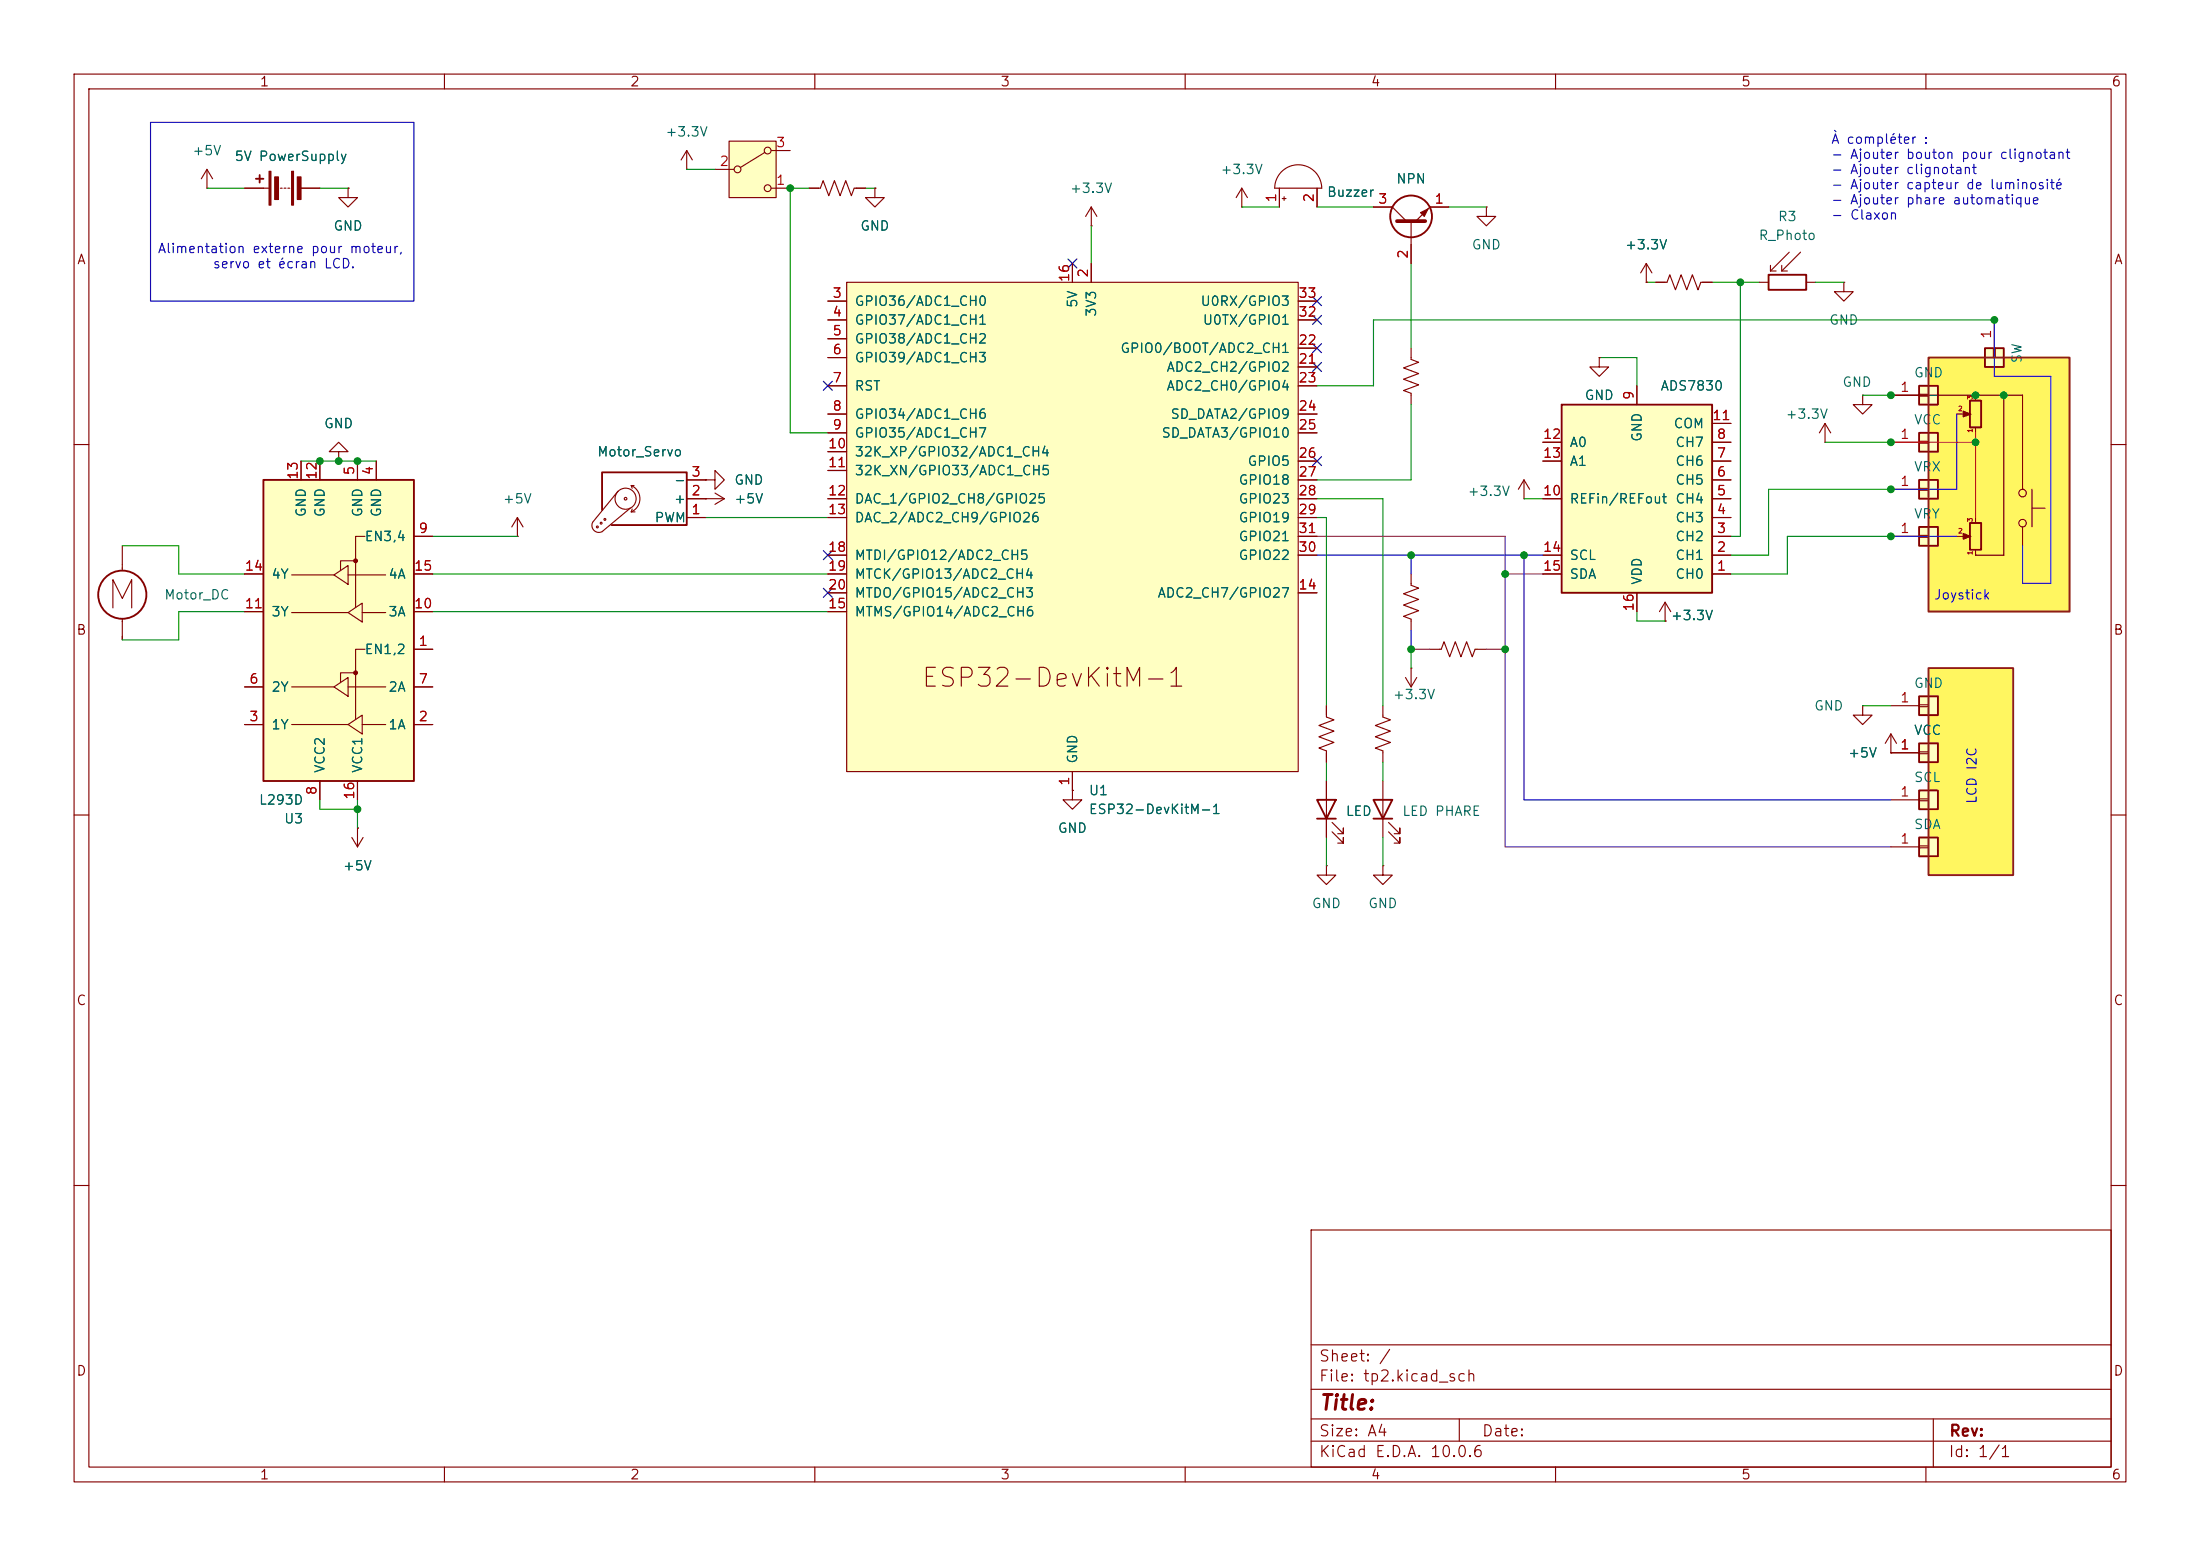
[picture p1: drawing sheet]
<svg xmlns="http://www.w3.org/2000/svg" width="297mm" height="210mm" viewBox="0 0 297 210" stroke-linecap="round" stroke-linejoin="round" font-family="sans-serif">
<g fill="none" stroke="#840000" stroke-width=".15">
<path d="M10 10h277v190h-277zM12 12h273v186h-273zM60 10v2M110 10v2M160 10v2M210 10v2M260 10v2M10 60h2M285 60h2M10 110h2M285 110h2M10 160h2"/>
<path d="M177 166h108v32h-108zM285 160h2M60 198v2M110 198v2M160 198v2M177 194.5h108M177 191.5h108M177 187.5h108M177 181.5h108M197 191.5v3M210 198v2M260 198v2"/>
<path d="M261 191.5v6.5"/>
</g>
<g fill="#fff660">
<path d="M260.3 48.3h19.1v34.3h-19.1z"/>
<path d="M260.3 90.2h11.5v27.9h-11.5z"/>
</g>
<path d="M251.5 53.3v1.3h1.2l-1.2 1.3-1.3-1.3h1.3M251.5 53.3h.1M205.7 67.3h.1M205.7 64.8l.8 1.2M205.7 64.8l-.7 1.2M205.7 64.8v2.5" fill="none" stroke="#840000" stroke-width=".15"/>
<path d="M35.6 64.8h20.3v40.6h-20.3z" fill="#ffffc2"/>
<path d="M265.9 54.1h1.6v3.6h-1.6zM35.6 64.8h20.3v40.6h-20.3z" fill="none" stroke="#840000" stroke-width=".25"/>
<g fill="none" stroke="#840000" stroke-width=".15">
<path d="M147.3 30.5h.1M147.3 27.9l-.7 1.3M147.3 27.9l.8 1.3M147.3 27.9v2.6M222.2 38.1h.1M222.2 35.6l-.7 1.2M222.2 35.6l.8 1.2M222.2 35.6v2.5M223.5 38.1h1.5l.4-1 .8 2 .7-2 .8 2 .8-2 .7 2 .4-1h1.5M246.4 59.7h.1M246.4 57.2l.7 1.2M246.4 57.2l-.8 1.2"/>
<path d="M246.4 57.2v2.5M264.2 55.9h1M266.7 53.3v.7M266.7 57.8v.6M33 77.5h2.6M39.4 77.6h5.7M40.6 62.2v2.6M43.2 62.2v2.6M45.1 77.6l1.9-1.3v2.6zM47 77.6h5.1M48 75.7h-2v1.3M48.3 62.2v2.6"/>
<path d="M49.3 72.4h-1.3v9.5M50.8 62.2v2.6M55.9 72.4h2.5M55.9 77.5h2.5M33 97.8h2.6M33 92.7h2.6M33 82.6h2.6M39.4 97.8h7.6M39.4 92.7h5.7M39.4 82.7h7.6M45.1 92.7l1.9-1.3v2.6zM47 97.8l1.9-1.3v2.6z"/>
<path d="M47 82.7l1.9-1.3v2.5zM47 92.7h5.1M48 90.8h-2v1.3M48.9 97.8h3.2M48.9 82.7h3.2M49.3 87.6h-1.3v9.4M55.9 97.8h2.5M55.9 92.7h2.5M55.9 87.6h2.5M55.9 82.6h2.5M189.7 91.4l.8 1.3M190.5 90.2h.1"/>
<path d="M190.5 90.2v2.5M191.3 91.4l-.8 1.3M43.2 105.4v2.6M47.5 113l.8 1.3M48.3 111.8h.1M48.3 105.4v2.6M48.3 111.8v2.5M49 113l-.7 1.3"/>
</g>
<g fill="#840000" stroke="#840000" stroke-width=".15">
<path d="M265 55.5l1.1 .4h-.3h.3l-1.1 .4z"/>
<circle cx="48" cy="90.8" r=".25"/>
<circle cx="48" cy="75.7" r=".25"/>
</g>
<path d="M210.8 54.6h20.3v25.4h-20.3z" fill="#ffffc2"/>
<path d="M210.8 54.6h20.3v25.4h-20.3z" fill="none" stroke="#840000" stroke-width=".25"/>
<g fill="none" stroke="#840000" stroke-width=".15">
<path d="M208.3 59.7h2.5M215.9 48.3v1.2h1.3l-1.3 1.3-1.3-1.3h1.3M215.9 48.3h.1M221 52.1v2.5M231.1 59.7h2.6M231.1 57.2h2.6M208.3 77.5h2.5M208.3 74.9h2.5M208.3 67.3h2.5M208.3 62.2h2.5M231.1 77.5h2.6M231.1 74.9h2.6"/>
<path d="M231.1 72.4h2.6M231.1 69.9h2.6M231.1 67.3h2.6M231.1 64.8h2.6M231.1 62.2h2.6M273 63.5v2.5M273 71.1v2.6M274.3 68.6h1.8M274.3 66v5.1M221 80v2.6"/>
<circle cx="273" cy="66.5" r=".51"/>
<circle cx="273" cy="70.6" r=".51"/>
</g>
<path d="M114.3 38.1h61v66h-61z" fill="#ffffc2"/>
<g fill="none" stroke="#840000" stroke-width=".15">
<path d="M114.3 38.1h61v66h-61zM144.8 35.6v2.5M147.3 35.6v2.5M200.7 27.9v1.3h1.2l-1.2 1.3-1.3-1.3h1.3M200.7 27.9h.1M111.8 40.6h2.5M111.8 43.2h2.5M111.8 45.7h2.5M111.8 48.3h2.5M111.8 52.1h2.5M111.8 55.9h2.5M111.8 58.4h2.5"/>
<path d="M175.3 40.6h2.5M175.3 43.2h2.5M175.3 52.1h2.5M175.3 55.9h2.5M175.3 58.4h2.5M175.3 49.5h2.5M175.3 47h2.5M16.5 73.7v3.3M111.8 61h2.5M111.8 63.5h2.5M111.8 67.3h2.5M111.8 69.9h2.5"/>
<path d="M111.8 74.9h2.5M111.8 77.5h2.5M175.3 67.3h2.5M175.3 69.9h2.5M175.3 74.9h2.5M175.3 62.2h2.5M175.3 64.8h2.5M175.3 72.4h2.5M15.2 82v-3.8l1.3 2.6 1.3-2.6v3.8M16.5 83.5v2.9M111.8 80h2.5M111.8 82.6h2.5"/>
<path d="M175.3 80h2.5M144.8 106.7v1.3h1.2l-1.2 1.2-1.3-1.2h1.3M144.8 106.7h.1M144.8 104.1v2.6"/>
</g>
<circle cx="16.5" cy="80.3" r="3.3" fill="none" stroke="#840000" stroke-width=".25"/>
<path d="M268 47h2.5v2.5h-2.5z" fill="#ffffc2"/>
<path d="M34.5 24.1h1.1M35.1 23.6v1M238.8 37.1h5v2h-5zM268 47h2.5v2.5h-2.5z" fill="none" stroke="#840000" stroke-width=".25"/>
<g fill="none" stroke="#840000" stroke-width=".15">
<path d="M27.9 25.4h.1M27.9 22.9l-.7 1.2M27.9 22.9l.8 1.2M27.9 22.9v2.5M33 25.4h3.3M37.8 25.4h.3M38.4 25.4h.2M38.9 25.4h.2M40.6 25.4h2.6M237.5 38.1h1.3M239 36.6h.8M239 35.8v.8"/>
<path d="M240.5 35.8v.8M240.5 36.6h.8M241.6 34l-2.6 2.6M243.1 34l-2.6 2.6M243.8 38.1h1.3M248.9 38.1v1.3h1.3l-1.3 1.2-1.3-1.2h1.3M248.9 38.1h.1M190.5 47v1.5l1 .4-2 .8 2 .7-2 .8 2 .7-2 .8 1 .4v1.5M269.1 47h.3v1.3h-.3zM269.2 43.2v3.8"/>
</g>
<g fill="#840000" stroke="#840000" stroke-width=".15">
<path d="M36.3 23.1h.3v4.6h-.3z"/>
<path d="M39.4 23.1h.2v4.6h-.2z"/>
<path d="M37.1 23.9h.5v3h-.5z"/>
<path d="M40.1 23.9h.5v3h-.5z"/>
</g>
<path d="M259.1 58.4h2.5v2.6h-2.5z" fill="#ffffc2"/>
<path d="M259.1 58.4h2.5v2.6h-2.5z" fill="none" stroke="#840000" stroke-width=".25"/>
<path d="M118.1 25.4v1.3h1.3l-1.3 1.2-1.3-1.2h1.3M118.1 25.4h.1M255.3 59.7h3.8M259.1 59.6h1.2v.2h-1.2zM190.5 77.5v1.5l1 .4-2 .7 2 .8-2 .8 2 .7-2 .8 1 .4v1.5M193 87.6h1.6l.3-1 .8 2 .8-2 .7 2 .8-2 .8 2 .3-1h1.6" fill="none" stroke="#840000" stroke-width=".15"/>
<path d="M259.1 52.1h2.5v2.5h-2.5z" fill="#ffffc2"/>
<path d="M259.1 52.1h2.5v2.5h-2.5z" fill="none" stroke="#840000" stroke-width=".25"/>
<path d="M255.3 53.3h3.8M259.1 53.2h1.2v.3h-1.2z" fill="none" stroke="#840000" stroke-width=".15"/>
<path d="M259.1 64.8h2.5v2.5h-2.5z" fill="#ffffc2"/>
<path d="M259.1 64.8h2.5v2.5h-2.5zM265.9 70.6h1.6v3.6h-1.6z" fill="none" stroke="#840000" stroke-width=".25"/>
<path d="M255.3 66h3.8M259.1 65.9h1.2v.3h-1.2zM264.2 72.4h1M266.7 69.9v.6M266.7 74.3v.6" fill="none" stroke="#840000" stroke-width=".15"/>
<path d="M265 72l1.1 .4h-.3h.3l-1.1 .4z" fill="#840000" stroke="#840000" stroke-width=".15"/>
<path d="M259.1 71.1h2.5v2.6h-2.5z" fill="#ffffc2"/>
<g fill="none" stroke="#840000" stroke-width=".25">
<path d="M81.3 68.8v-5h11.4v7.1h-10.2M259.1 71.1h2.5v2.6h-2.5zM177.8 108h2.5l-1.2 2.5zM177.8 110.5h2.5M185.4 108h2.6l-1.3 2.5zM185.4 110.5h2.6"/>
<circle cx="190.5" cy="29.2" r="2.82"/>
</g>
<g fill="none" stroke="#840000" stroke-width=".15">
<path d="M47 25.4v1.3h1.3l-1.3 1.2-1.3-1.2h1.3M47 25.4h.1M92.7 22.9h.1M92.7 20.3l-.8 1.3M92.7 20.3l.8 1.3M92.7 20.3v2.6M109.2 25.4h1.5l.4-1 .8 2 .7-2 .8 2 .8-2 .7 2 .4-1h1.5M167.6 27.9h.1M167.6 25.4l-.7 1.3M167.6 25.4l.8 1.3M167.6 25.4v2.5M172.7 25.4v2.5"/>
<path d="M173 23.2a3.2 3.2 0 0 1 3.5-.7 3.2 3.2 0 0 1 1.9 2.9h-6.3a3.2 3.2 0 0 1 .9-2.2zM173.1 26.8h.5M173.4 26.5v.6M177.8 25.4v2.5M185.4 27.9h2.6l1.9 1.9M190.5 29.8v5.8M195.6 27.9h-2.6l-1.9 1.9M45.7 61h1.3l-1.3-1.3-1.3 1.3h1.3v1.2M45.7 62.2h.1M69.8 72.4h.1M69.8 69.9l-.7 1.2M69.8 69.9l.8 1.2"/>
<path d="M69.8 69.9v2.5M83.4 66.3l-3.4 4.2M85.1 68.6l-3.8 3.2a.94 .94 0 0 1-1.1-.2 .94 .94 0 0 1-.2-1.1M85.2 65.5a1.93 1.93 0 0 1 1.2 1.8 1.93 1.93 0 0 1-1.2 1.8M85.2 69.1h.5M85.2 65.5h.4M85.2 65.5l.1 .4M85.3 68.7l-.1 .4M92.7 67.3h5.1M92.7 69.9h2.5M92.7 64.8h2.5M95.2 64.8h1.3v-1.3l1.3 1.3-1.3 1.2v-1.2"/>
<path d="M95.2 64.8h.1M95.2 67.3h.1M96.5 66.5l1.3 .8M97.8 67.3l-1.3 .8M255.3 72.4h3.8M259.1 72.3h1.2v.2h-1.2zM179.1 95.3v1.5l1 .4-2 .7 2 .8-2 .7 2 .8-2 .8 1 .3v1.6M186.7 95.3v1.5l1 .4-2 .7 2 .8-2 .7 2 .8-2 .8 1 .3v1.6M179.1 116.8v1.3h1.2l-1.2 1.3-1.3-1.3h1.3M179.1 116.8h.1M179.1 105.4v7.6M179.8 112.3l1.6 1.5v-.8v.8h-.8"/>
<path d="M179.8 111l1.6 1.5v-.7v.7h-.8M186.7 116.8v1.3h1.3l-1.3 1.3-1.3-1.3h1.3M186.7 116.8h.1M186.7 105.4v7.6M187.5 112.3l1.5 1.5v-.8v.8h-.8M187.5 111l1.5 1.5v-.7v.7h-.8"/>
<circle cx="80.6" cy="71.1" r=".13"/>
<circle cx="81.2" cy="70.6" r=".13"/>
<circle cx="81.7" cy="70.1" r=".13"/>
<circle cx="84.5" cy="67.3" r=".18"/>
<circle cx="84.5" cy="67.3" r="1.42"/>
</g>
<path d="M188.6 29.8h3.8" fill="none" stroke="#840000" stroke-width=".51"/>
<path d="M191.8 28.7l1-.5-.5 1z" fill="#840000" stroke="#840000" stroke-width=".15"/>
<path d="M98.4 19.1h6.4v7.6h-6.4z" fill="#ffffc2"/>
<g fill="none" stroke="#840000" stroke-width=".15">
<path d="M98.4 19.1h6.4v7.6h-6.4zM96.5 22.9h2.6M103.3 20.6l-3.4 2M104.1 25.4h2.6M104.1 20.3h2.6M251.5 95.3v1.2h1.2l-1.2 1.3-1.3-1.3h1.3M251.5 95.3h.1M255.3 99.1l-.8 1.2M255.3 99.1l.7 1.2M255.3 99.1v2.5M255.3 101.6h.1"/>
<circle cx="99.6" cy="22.9" r=".46"/>
<circle cx="103.6" cy="20.3" r=".46"/>
<circle cx="103.6" cy="25.4" r=".46"/>
</g>
<path d="M259.1 106.7h2.5v2.5h-2.5z" fill="#ffffc2"/>
<path d="M259.1 106.7h2.5v2.5h-2.5z" fill="none" stroke="#840000" stroke-width=".25"/>
<path d="M255.3 108h3.8M259.1 107.8h1.2v.3h-1.2z" fill="none" stroke="#840000" stroke-width=".15"/>
<path d="M259.1 113h2.5v2.6h-2.5z" fill="#ffffc2"/>
<path d="M259.1 113h2.5v2.6h-2.5z" fill="none" stroke="#840000" stroke-width=".25"/>
<path d="M255.3 114.3h3.8M259.1 114.2h1.2v.2h-1.2z" fill="none" stroke="#840000" stroke-width=".15"/>
<path d="M259.1 94h2.5v2.5h-2.5z" fill="#ffffc2"/>
<path d="M259.1 94h2.5v2.5h-2.5z" fill="none" stroke="#840000" stroke-width=".25"/>
<path d="M255.3 95.3h3.8M259.1 95.1h1.2v.3h-1.2z" fill="none" stroke="#840000" stroke-width=".15"/>
<path d="M259.1 100.3h2.5v2.6h-2.5z" fill="#ffffc2"/>
<path d="M259.1 100.3h2.5v2.6h-2.5z" fill="none" stroke="#840000" stroke-width=".25"/>
<g fill="none" stroke="#840000" stroke-width=".15">
<path d="M33 25.4h2.6M40.6 25.4h2.6M47 25.4h.1M109.2 25.4h1.3M115.6 25.4h1.2M118.1 25.4h.1M144.8 35.6v2.5M147.3 35.6v2.5M172.7 25.4v2.5M177.8 25.4v2.5M185.4 27.9h2.6M190.5 33v2.6"/>
<path d="M193 27.9h2.6M222.2 38.1h.1M223.5 38.1h1.3M229.9 38.1h1.2M111.8 40.6h2.5M111.8 43.2h2.5M111.8 45.7h2.5M111.8 48.3h2.5M111.8 52.1h2.5M111.8 55.9h2.5M111.8 58.4h2.5M175.3 40.6h2.5"/>
<path d="M175.3 43.2h2.5M175.3 52.1h2.5M175.3 55.9h2.5M175.3 58.4h2.5M175.3 49.5h2.5M175.3 47h2.5M208.3 59.7h2.5M215.9 48.3h.1M221 52.1v2.5M231.1 59.7h2.6M231.1 57.2h2.6M33 77.5h2.6"/>
<path d="M40.6 62.2v2.6M43.2 62.2v2.6M45.7 62.2h.1M48.3 62.2v2.6M50.8 62.2v2.6M55.9 72.4h2.5M55.9 77.5h2.5M92.7 69.9h2.5M92.7 67.3h2.5M92.7 64.8h2.5M95.2 64.8h.1M95.2 67.3h.1"/>
<path d="M111.8 77.5h2.5M111.8 74.9h2.5M111.8 69.9h2.5M111.8 67.3h2.5M111.8 61h2.5M111.8 63.5h2.5M175.3 72.4h2.5M175.3 74.9h2.5M175.3 69.9h2.5M175.3 67.3h2.5M175.3 64.8h2.5M175.3 62.2h2.5"/>
<path d="M208.3 77.5h2.5M208.3 74.9h2.5M208.3 67.3h2.5M208.3 62.2h2.5M231.1 72.4h2.6M231.1 77.5h2.6M231.1 74.9h2.6M231.1 69.9h2.6M231.1 67.3h2.6M231.1 64.8h2.6M231.1 62.2h2.6M33 97.8h2.6"/>
<path d="M33 92.7h2.6M33 82.6h2.6M55.9 87.6h2.5M55.9 97.8h2.5M55.9 92.7h2.5M55.9 82.6h2.5M111.8 82.6h2.5M111.8 80h2.5M175.3 80h2.5M179.1 95.3v1.2M221 80v2.6M224.8 83.8h.1"/>
<path d="M224.8 81.3l.8 1.3M224.8 81.3l-.8 1.3M224.8 81.3v2.5M43.2 105.4v2.6M48.3 111.8h.1M48.3 105.4v2.6M144.8 106.7h.1M144.8 104.1v2.6M179.1 101.6v1.3M179.1 105.4v2.6M179.1 110.5v2.5M255.3 101.6h.1"/>
<path d="M255.3 101.6h3.8M259.1 101.5h1.2v.2h-1.2z"/>
</g>
<path d="M269.2 43.2v7.6h7.7v27.9h-3.9v-5" fill="none" stroke="#0d00ff" stroke-width=".15"/>
<path d="M255.3 53.3h17.7v10.2M270.5 53.3v21.6h-3.8" fill="none" stroke="#000" stroke-width=".15"/>
<path d="M264.2 55.9v10.1h-8.9M255.3 72.4h8.9" fill="none" stroke="#0508ff" stroke-width=".15"/>
<path d="M255.3 59.7h11.4M266.7 58.4v11.5" fill="none" stroke="#ff021b" stroke-width=".15"/>
<path d="M177.8 72.4h25.4v41.9h52.1M203.2 77.5h5.1M190.5 87.6h2.5M200.7 87.6h2.5" fill="none" stroke="#6f0374" stroke-width=".15"/>
<path d="M177.8 74.9h30.5M190.5 74.9v2.6M205.7 74.9v33.1h49.6M190.5 85.1v2.5" fill="none" stroke="#0002ff" stroke-width=".15"/>
<g fill="none" stroke="#009600" stroke-width=".15">
<path d="M27.9 25.4h5.1M43.2 25.4h3.8M92.7 22.9h3.8M109.2 25.4h-2.5v33h5.1M116.8 25.4h1.3M147.3 30.5v5.1M167.6 27.9h5.1M177.8 27.9h7.6M190.5 35.6v11.4M195.6 27.9h5.1M222.2 38.1h1.3M231.1 38.1h6.4"/>
<path d="M234.9 38.1v34.3h-1.2M245.1 38.1h3.8M190.5 54.6v10.2h-12.7M215.9 48.3h5.1v3.8M246.4 59.7h8.9M251.5 53.3h3.8M269.2 43.2h-83.8v8.9h-7.6M16.5 73.7h7.6v3.8h8.9M40.6 62.2h10.2M58.4 72.4h11.4M58.4 77.5h53.4M95.2 69.9h16.6"/>
<path d="M177.8 67.3h8.9v28M177.8 69.9h1.3v25.4M205.7 67.3h2.6M255.3 72.4h-14v5.1h-7.6M255.3 66h-16.5v8.9h-5.1M33 82.6h-8.9v3.8h-7.6M58.4 82.6h53.4M190.5 87.6v2.6M221 82.6v1.2h3.8M251.5 95.3h3.8M43.2 108v1.2h5.1M48.3 108v3.8"/>
<path d="M179.1 102.9v2.5M179.1 113v3.8M186.7 102.9v2.5M186.7 113v3.8"/>
</g>
<g fill="none" stroke="#000084" stroke-width=".15">
<path d="M144.2 35l1.2 1.2M145.4 35l-1.2 1.2M111.2 51.5l1.2 1.2M112.4 51.5l-1.2 1.2M177.2 46.4l1.2 1.2M177.2 40l1.2 1.2M177.2 42.6l1.2 1.2M177.2 48.9l1.2 1.2M178.4 46.4l-1.2 1.2M178.4 40l-1.2 1.2M178.4 42.6l-1.2 1.2M178.4 48.9l-1.2 1.2"/>
<path d="M111.2 74.3l1.2 1.2M111.2 79.4l1.2 1.2M112.4 74.3l-1.2 1.2M112.4 79.4l-1.2 1.2M177.2 61.6l1.2 1.2M178.4 61.6l-1.2 1.2"/>
</g>
<path d="M20.3 16.5h35.6v24.1h-35.6z" fill="none" stroke="#0000c2" stroke-width=".15"/>
<path d="M260.3 48.3h19.1v34.3h-19.1zM260.3 90.2h11.5v27.9h-11.5z" fill="none" stroke="#8d1e13" stroke-width=".25"/>
<g fill="#009600" stroke="#009600" stroke-width=".14">
<circle cx="43.2" cy="62.2" r=".46"/>
<circle cx="48.3" cy="62.2" r=".46"/>
<circle cx="45.7" cy="62.2" r=".46"/>
<circle cx="48.3" cy="109.2" r=".46"/>
<circle cx="266.7" cy="59.7" r=".46"/>
<circle cx="270.5" cy="53.3" r=".46"/>
<circle cx="266.7" cy="53.3" r=".46"/>
<circle cx="255.3" cy="53.3" r=".46"/>
<circle cx="255.3" cy="66" r=".46"/>
<circle cx="269.2" cy="43.2" r=".46"/>
<circle cx="255.3" cy="59.7" r=".46"/>
<circle cx="190.5" cy="87.6" r=".46"/>
<circle cx="203.2" cy="77.5" r=".46"/>
<circle cx="205.7" cy="74.9" r=".46"/>
<circle cx="234.9" cy="38.1" r=".46"/>
<circle cx="190.5" cy="74.9" r=".46"/>
<circle cx="106.7" cy="25.4" r=".46"/>
<circle cx="203.2" cy="87.6" r=".46"/>
<circle cx="255.3" cy="72.4" r=".46"/>
</g>
<text font-size="2.5" fill="#840000" x="124.2" y="93.4">ESP32-DevKitM-1</text>
<text font-size="2" fill="#840000" x="178" y="190.8">Title:</text>
<g font-size="1.5" fill="#840000">
<text x="178" y="184.1">Sheet: /</text>
<text x="178" y="186.8">File: tp2.kicad_sch</text>
<text x="178" y="197">KiCad E.D.A. 10.0.6</text>
<text x="178" y="194.2">Size: A4</text>
<text x="200" y="194.2">Date:</text>
<text x="263" y="197">Id: 1/1</text>
<text x="263" y="194.2">Rev:</text>
</g>
<g font-size="1.3" fill="#840000">
<text x="35" y="12">1</text>
<text x="85" y="12">2</text>
<text x="135" y="12">3</text>
<text x="185" y="12">4</text>
<text x="235" y="12">5</text>
<text x="285" y="12">6</text>
<text x="10.3" y="36">A</text>
<text x="285.3" y="36">A</text>
<text x="10.2" y="86">B</text>
<text x="285.2" y="86">B</text>
<text x="10.2" y="136">C</text>
<text x="285.2" y="136">C</text>
<text x="10.2" y="186">D</text>
<text x="285.2" y="186">D</text>
<text x="35" y="200">1</text>
<text x="85" y="200">2</text>
<text x="135" y="200">3</text>
<text x="185" y="200">4</text>
<text x="235" y="200">5</text>
<text x="285" y="200">6</text>
</g>
<g font-size="1.3" fill="#006464">
<text x="25.9" y="21.3">+5V</text>
<text x="31.6" y="22">5V PowerSupply</text>
<text x="89.7" y="18.7">+3.3V</text>
<text x="164.7" y="23.8">+3.3V</text>
<text x="144.4" y="26.4">+3.3V</text>
<text x="179.1" y="26.9">Buzzer</text>
<text x="188.4" y="25.1">NPN</text>
<text x="44.9" y="31.4">GND</text>
<text x="116" y="31.4">GND</text>
<text x="198.6" y="34">GND</text>
<text x="219.3" y="34">+3.3V</text>
<text x="237.3" y="32.7">R_Photo</text>
<text x="239.9" y="30.2">R3</text>
<text x="115.3" y="41.6">GPIO36/ADC1_CH0</text>
<text x="145.7" y="41.6" transform="rotate(-90 145.7 41.6)">5V</text>
<text x="162" y="41.6">U0RX/GPIO3</text>
<text x="115.3" y="44.1">GPIO37/ADC1_CH1</text>
<text x="115.3" y="46.7">GPIO38/ADC1_CH2</text>
<text x="148.3" y="42.9" transform="rotate(-90 148.3 42.9)">3V3</text>
<text x="151.2" y="48">GPIO0/BOOT/ADC2_CH1</text>
<text x="162.3" y="44.1">U0TX/GPIO1</text>
<text x="246.9" y="44.1">GND</text>
<text x="115.3" y="49.2">GPIO39/ADC1_CH3</text>
<text x="115.3" y="53">RST</text>
<text x="157.4" y="50.5">ADC2_CH2/GPIO2</text>
<text x="157.4" y="53">ADC2_CH0/GPIO4</text>
<text x="224.1" y="53">ADS7830</text>
<text x="248.6" y="52.5">GND</text>
<text x="258.3" y="51.3">GND</text>
<text x="273.3" y="49.1" transform="rotate(-90 273.3 49.1)">SW</text>
<text x="43.7" y="58.1">GND</text>
<text x="115.3" y="56.8">GPIO34/ADC1_CH6</text>
<text x="115.3" y="59.4">GPIO35/ADC1_CH7</text>
<text x="156.7" y="59.4">SD_DATA3/GPIO10</text>
<text x="157.9" y="56.8">SD_DATA2/GPIO9</text>
<text x="213.8" y="54.3">GND</text>
<text x="221.9" y="59.7" transform="rotate(-90 221.9 59.7)">GND</text>
<text x="225.8" y="58.1">COM</text>
<text x="241" y="56.8">+3.3V</text>
<text x="258.3" y="57.6">VCC</text>
<text x="80.5" y="61.9">Motor_Servo</text>
<text x="90.9" y="65.7">-</text>
<text x="99" y="65.7">GND</text>
<text x="115.3" y="61.9">32K_XP/GPIO32/ADC1_CH4</text>
<text x="115.3" y="64.5">32K_XN/GPIO33/ADC1_CH5</text>
<text x="167.1" y="65.7">GPIO18</text>
<text x="168.3" y="63.2">GPIO5</text>
<text x="211.8" y="60.7">A0</text>
<text x="211.8" y="63.2">A1</text>
<text x="226.1" y="65.7">CH5</text>
<text x="226.1" y="63.2">CH6</text>
<text x="226.1" y="60.7">CH7</text>
<text x="258.3" y="64">VRX</text>
<text x="41.6" y="69.9" transform="rotate(-90 41.6 69.9)">GND</text>
<text x="44.1" y="69.9" transform="rotate(-90 44.1 69.9)">GND</text>
<text x="49.2" y="69.9" transform="rotate(-90 49.2 69.9)">GND</text>
<text x="51.8" y="69.9" transform="rotate(-90 51.8 69.9)">GND</text>
<text x="67.8" y="68.3">+5V</text>
<text x="88.3" y="70.8">PWM</text>
<text x="90.9" y="68.3">+</text>
<text x="99" y="68.3">+5V</text>
<text x="115.3" y="68.3">DAC_1/GPIO2_CH8/GPIO25</text>
<text x="115.3" y="70.8">DAC_2/ADC2_CH9/GPIO26</text>
<text x="167.1" y="68.3">GPIO23</text>
<text x="167.1" y="70.8">GPIO19</text>
<text x="198" y="67.3">+3.3V</text>
<text x="211.8" y="68.3">REFin/REFout</text>
<text x="226.1" y="70.8">CH3</text>
<text x="226.1" y="68.3">CH4</text>
<text x="258.3" y="70.3">VRY</text>
<text x="49.1" y="73.4">EN3,4</text>
<text x="115.3" y="75.9">MTDI/GPIO12/ADC2_CH5</text>
<text x="167.1" y="75.9">GPIO22</text>
<text x="167.1" y="73.4">GPIO21</text>
<text x="211.8" y="75.9">SCL</text>
<text x="226.1" y="75.9">CH1</text>
<text x="226.1" y="73.4">CH2</text>
<text x="22.1" y="81.2">Motor_DC</text>
<text x="36.5" y="83.5">3Y</text>
<text x="36.5" y="78.4">4Y</text>
<text x="52.3" y="83.5">3A</text>
<text x="52.3" y="78.4">4A</text>
<text x="115.3" y="83.5">MTMS/GPIO14/ADC2_CH6</text>
<text x="115.3" y="78.4">MTCK/GPIO13/ADC2_CH4</text>
<text x="115.3" y="81">MTDO/GPIO15/ADC2_CH3</text>
<text x="156.2" y="81">ADC2_CH7/GPIO27</text>
<text x="211.8" y="78.4">SDA</text>
<text x="221.9" y="79" transform="rotate(-90 221.9 79)">VDD</text>
<text x="226.1" y="78.4">CH0</text>
<text x="49.1" y="88.6">EN1,2</text>
<text x="225.5" y="84">+3.3V</text>
<text x="36.5" y="93.7">2Y</text>
<text x="52.3" y="93.7">2A</text>
<text x="187.9" y="94.7">+3.3V</text>
<text x="258.3" y="93.2">GND</text>
<text x="36.5" y="98.8">1Y</text>
<text x="52.3" y="98.8">1A</text>
<text x="244.8" y="96.2">GND</text>
<text x="258.3" y="99.5">VCC</text>
<text x="44.1" y="104.4" transform="rotate(-90 44.1 104.4)">VCC2</text>
<text x="49.2" y="104.4" transform="rotate(-90 49.2 104.4)">VCC1</text>
<text x="145.7" y="103.2" transform="rotate(-90 145.7 103.2)">GND</text>
<text x="146.9" y="107.6">U1</text>
<text x="249.4" y="102.6">+5V</text>
<text x="258.3" y="105.9">SCL</text>
<text x="34.9" y="108.9">L293D</text>
<text x="38.3" y="111.5">U3</text>
<text x="142.7" y="112.7">GND</text>
<text x="146.9" y="110.2">ESP32-DevKitM-1</text>
<text x="181.6" y="110.4">LED</text>
<text x="189.2" y="110.4">LED PHARE</text>
<text x="258.3" y="112.2">SDA</text>
<text x="46.2" y="117.8">+5V</text>
<text x="177" y="122.9">GND</text>
<text x="184.6" y="122.9">GND</text>
</g>
<g font-size="1.3" fill="#a90000">
<text x="97.1" y="22.7">2</text>
<text x="104.7" y="20.2">3</text>
<text x="104.7" y="25.3">1</text>
<text x="172.6" y="27.4" transform="rotate(-90 172.6 27.4)">1</text>
<text x="177.7" y="27.4" transform="rotate(-90 177.7 27.4)">2</text>
<text x="186" y="27.8">3</text>
<text x="193.6" y="27.8">1</text>
<text x="190.4" y="35" transform="rotate(-90 190.4 35)">2</text>
<text x="112.3" y="40.5">3</text>
<text x="144.6" y="38.2" transform="rotate(-90 144.6 38.2)">16</text>
<text x="147.2" y="37.6" transform="rotate(-90 147.2 37.6)">2</text>
<text x="175.2" y="40.5">33</text>
<text x="112.3" y="43">4</text>
<text x="112.3" y="45.6">5</text>
<text x="175.2" y="46.9">22</text>
<text x="175.2" y="43">32</text>
<text x="269.1" y="45.8" transform="rotate(-90 269.1 45.8)">1</text>
<text x="112.3" y="48.1">6</text>
<text x="112.3" y="51.9">7</text>
<text x="175.2" y="49.4">21</text>
<text x="175.2" y="51.9">23</text>
<text x="256.4" y="53.2">1</text>
<text x="112.3" y="55.7">8</text>
<text x="112.3" y="58.3">9</text>
<text x="175.2" y="55.7">24</text>
<text x="175.2" y="58.3">25</text>
<text x="208.2" y="59.6">12</text>
<text x="220.8" y="54.1" transform="rotate(-90 220.8 54.1)">9</text>
<text x="231.1" y="57">11</text>
<text x="231.7" y="59.6">8</text>
<text x="256.4" y="59.6">1</text>
<text x="40.5" y="64.8" transform="rotate(-90 40.5 64.8)">13</text>
<text x="43" y="64.8" transform="rotate(-90 43 64.8)">12</text>
<text x="48.1" y="64.2" transform="rotate(-90 48.1 64.2)">5</text>
<text x="50.7" y="64.2" transform="rotate(-90 50.7 64.2)">4</text>
<text x="93.2" y="64.6">3</text>
<text x="111.7" y="60.8">10</text>
<text x="111.7" y="63.4">11</text>
<text x="175.2" y="62.1">26</text>
<text x="175.2" y="64.6">27</text>
<text x="208.2" y="62.1">13</text>
<text x="231.7" y="64.6">6</text>
<text x="231.7" y="62.1">7</text>
<text x="256.4" y="65.9">1</text>
<text x="93.2" y="69.7">1</text>
<text x="93.2" y="67.2">2</text>
<text x="111.7" y="67.2">12</text>
<text x="111.7" y="69.7">13</text>
<text x="175.2" y="67.2">28</text>
<text x="175.2" y="69.7">29</text>
<text x="208.2" y="67.2">10</text>
<text x="231.7" y="69.7">4</text>
<text x="231.7" y="67.2">5</text>
<text x="33" y="77.3">14</text>
<text x="55.8" y="77.3">15</text>
<text x="56.4" y="72.3">9</text>
<text x="111.7" y="74.8">18</text>
<text x="111.7" y="77.3">19</text>
<text x="175.2" y="74.8">30</text>
<text x="175.2" y="72.3">31</text>
<text x="208.2" y="74.8">14</text>
<text x="208.2" y="77.3">15</text>
<text x="231.7" y="77.3">1</text>
<text x="231.7" y="74.8">2</text>
<text x="231.7" y="72.3">3</text>
<text x="256.4" y="72.3">1</text>
<text x="33" y="82.4">11</text>
<text x="55.8" y="82.4">10</text>
<text x="111.7" y="82.4">15</text>
<text x="111.7" y="79.9">20</text>
<text x="175.2" y="79.9">14</text>
<text x="220.8" y="82.6" transform="rotate(-90 220.8 82.6)">16</text>
<text x="56.4" y="87.5">1</text>
<text x="33.6" y="92.6">6</text>
<text x="56.4" y="92.6">7</text>
<text x="256.4" y="95.1">1</text>
<text x="33.6" y="97.7">3</text>
<text x="56.4" y="97.7">2</text>
<text x="256.4" y="101.5">1</text>
<text x="43" y="107.4" transform="rotate(-90 43 107.4)">8</text>
<text x="144.6" y="106.1" transform="rotate(-90 144.6 106.1)">1</text>
<text x="256.4" y="107.8">1</text>
<text x="48.1" y="108" transform="rotate(-90 48.1 108)">16</text>
<text x="256.4" y="114.2">1</text>
</g>
<g font-size="1.3" fill="#0000c2">
<text x="247.1" y="19.7">À compléter :</text>
<text x="247.1" y="21.8">- Ajouter bouton pour clignotant</text>
<text x="247.1" y="23.8">- Ajouter clignotant</text>
<text x="247.1" y="25.9">- Ajouter capteur de luminosité</text>
<text x="247.1" y="27.9">- Ajouter phare automatique</text>
<text x="247.1" y="30">- Claxon</text>
<text x="21.2" y="34.5">Alimentation externe pour moteur,</text>
<text x="28.6" y="36.5">servo et écran LCD.</text>
<text x="261" y="81.2">Joystick</text>
<text x="267.2" y="108.6" transform="rotate(-90 267.2 108.6)">LCD I2C</text>
</g>
<g font-size=".6" fill="#a90000">
<text x="264.3" y="55.6">2</text>
<text x="266.5" y="58.5" transform="rotate(-90 266.5 58.5)">1</text>
<text x="266.5" y="54" transform="rotate(-90 266.5 54)">3</text>
<text x="266.5" y="70.5" transform="rotate(-90 266.5 70.5)">3</text>
<text x="264.3" y="72.1">2</text>
<text x="266.5" y="75" transform="rotate(-90 266.5 75)">1</text>
</g>
</svg>
